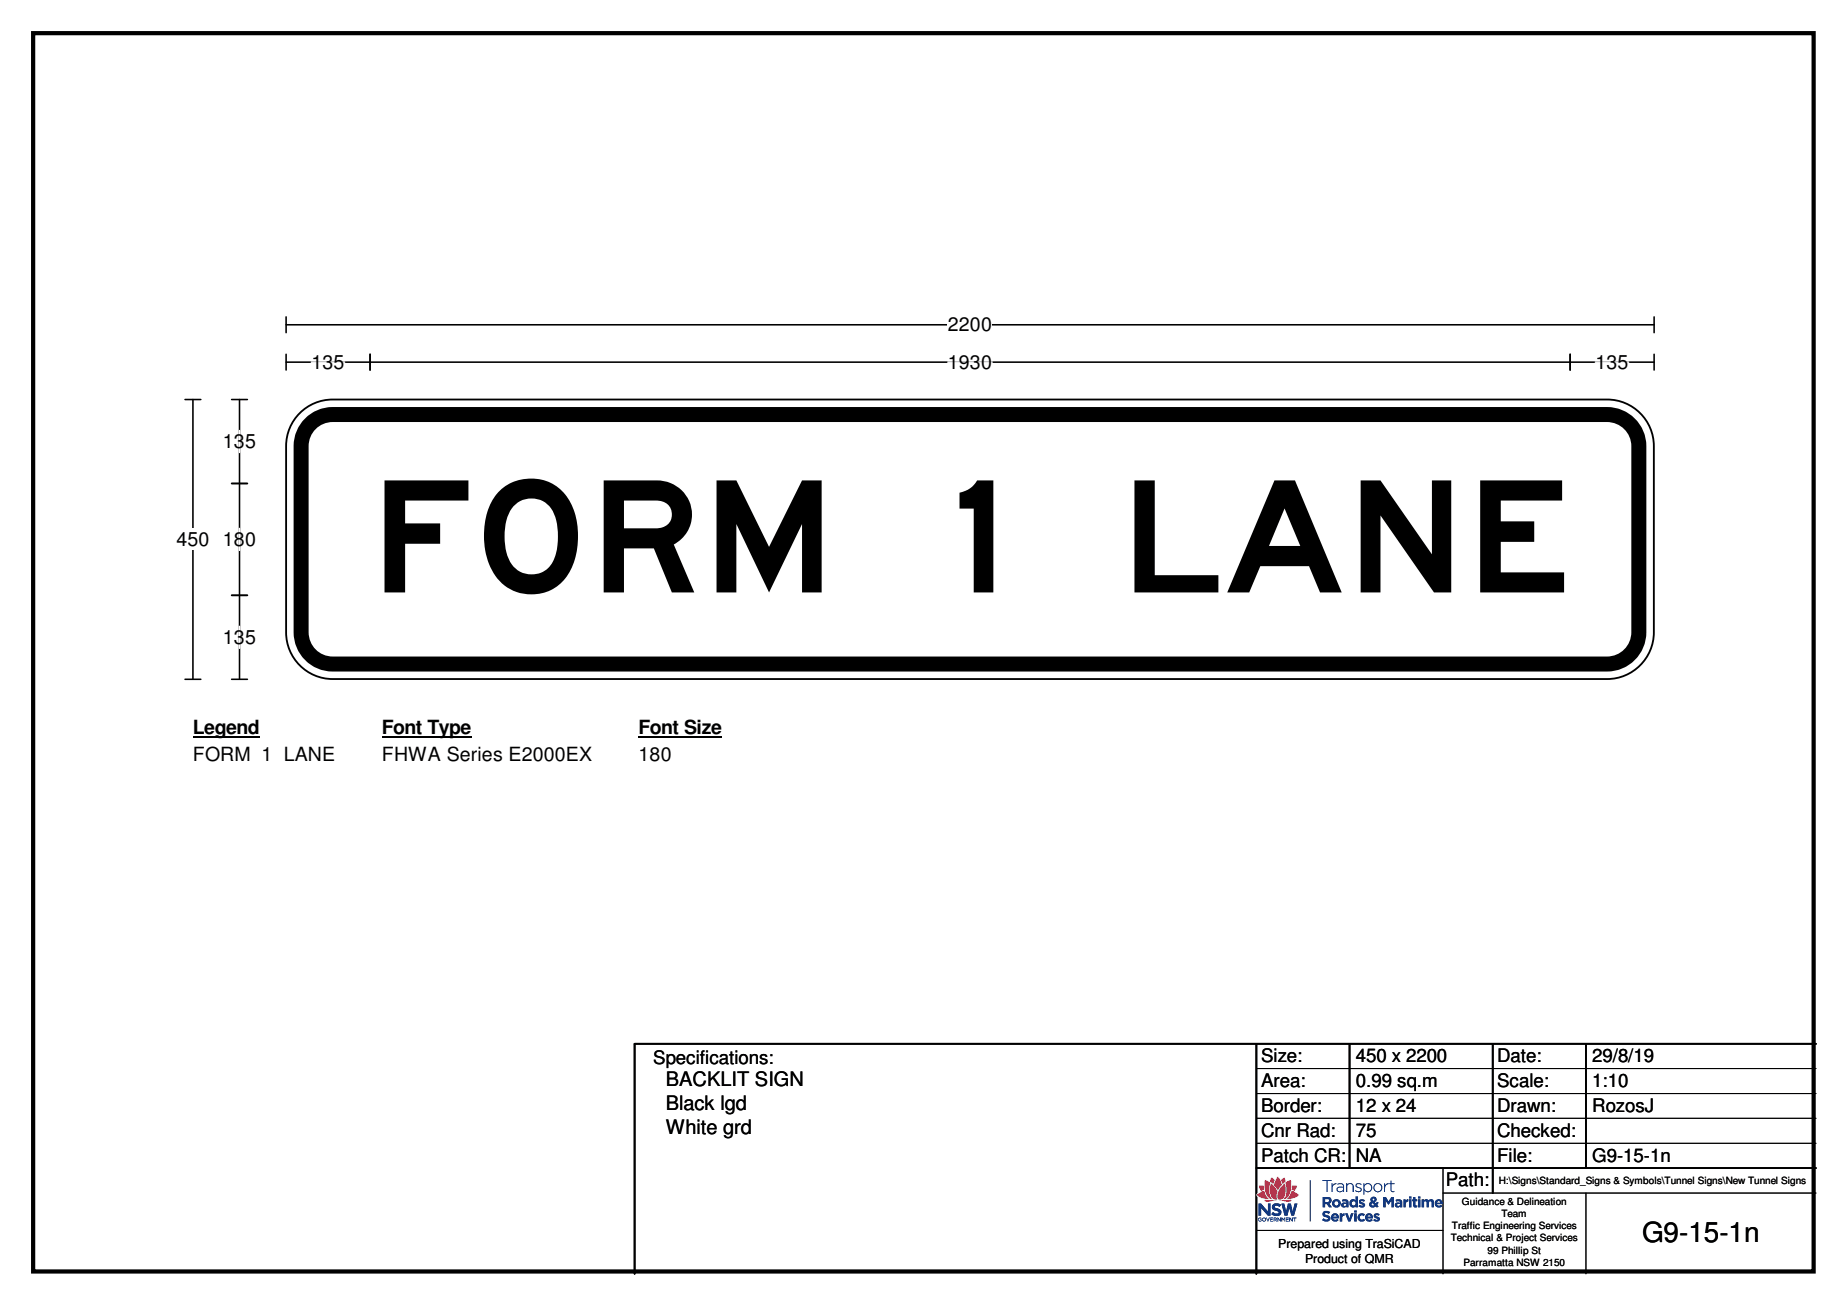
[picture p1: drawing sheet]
<svg xmlns="http://www.w3.org/2000/svg" width="297mm" height="210mm" viewBox="0 0 297 210" stroke-linecap="round" stroke-linejoin="round" font-family="sans-serif">
<path d="M5.3 5.3h286.4v199.2h-286.4z" fill="none" stroke="#000" stroke-width=".68"/>
<path d="M46 52.2h220M46 51v2.5M266 51v2.5" fill="none" stroke="#000" stroke-width=".25"/>
<path d="M152.4 50.5h7.2v3.5h-7.2z" fill="#fff"/>
<path d="M46 58.3h220M46 57v2.5M59.5 57v2.5M252.5 57v2.5M266 57v2.5M29.8 64.3h2.5M31 64.3v45M29.8 109.3h2.5" fill="none" stroke="#000" stroke-width=".25"/>
<path d="M50.1 58.3h5.3M152.4 58.3h7.2M256.6 58.3h5.3" fill="none" stroke="#fff" stroke-width=".25"/>
<path d="M28.4 85h5.3v3.5h-5.3z" fill="#fff"/>
<path d="M37.2 77.8h2.6M37.2 64.3h2.6M38.5 64.3v45M37.2 95.8h2.6M37.2 109.3h2.6" fill="none" stroke="#000" stroke-width=".25"/>
<path d="M38.5 69.3v3.5M38.5 85v3.5M38.5 100.8v3.5" fill="none" stroke="#fff" stroke-width=".25"/>
<path d="M31 115.3h10.7v3.4h-10.7z" fill="#fff"/>
<path d="M31 118.5h10.7" fill="none" stroke="#000" stroke-width=".3"/>
<path d="M61.4 115.3h14.4v3.4h-14.4z" fill="#fff"/>
<path d="M61.4 118.5h14.4" fill="none" stroke="#000" stroke-width=".3"/>
<path d="M102.7 115.3h13.4v3.4h-13.4z" fill="#fff"/>
<path d="M102.7 118.5h13.4" fill="none" stroke="#000" stroke-width=".3"/>
<g fill="#fff">
<path d="M31 119.5h22.9v3.5h-22.9z"/>
<path d="M61.4 119.5h33.8v3.5h-33.8z"/>
<path d="M102.7 119.5h5.3v3.5h-5.3z"/>
</g>
<path d="M48.6 66.1a7.5 7.5 0 0 1 4.9-1.8h205a7.5 7.5 0 0 1 7.5 7.5v29.9a7.5 7.5 0 0 1-7.5 7.5h-205a7.5 7.5 0 0 1-7.5-7.5v-29.9a7.5 7.5 0 0 1 2.6-5.7z" fill-rule="evenodd" fill="#fff"/>
<path d="M48.6 66.1a7.5 7.5 0 0 1 4.9-1.8h205a7.5 7.5 0 0 1 7.5 7.5v29.9a7.5 7.5 0 0 1-7.5 7.5h-205a7.5 7.5 0 0 1-7.5-7.5v-29.9a7.5 7.5 0 0 1 2.6-5.7z" fill="none" stroke="#fff" stroke-width=".16"/>
<path d="M50.2 67.9a5.1 5.1 0 0 1 3.3-1.2h204.9a5.1 5.1 0 0 1 5.2 5.1v29.9a5.1 5.1 0 0 1-5.2 5.1h-204.9a5.1 5.1 0 0 1-5.1-5.1v-29.9a5.1 5.1 0 0 1 1.8-3.9z" fill="none" stroke="#000" stroke-width="2.4"/>
<path d="M48.6 66.1a7.5 7.5 0 0 1 4.9-1.8h205a7.5 7.5 0 0 1 7.5 7.5v29.9a7.5 7.5 0 0 1-7.5 7.5h-205a7.5 7.5 0 0 1-7.5-7.5v-29.9a7.5 7.5 0 0 1 2.6-5.7zM202.1 167.9v37M217 167.9v20M240.1 167.9v24M255.1 167.9v20M292.1 167.9h-190v37M202.1 187.9h90" fill="none" stroke="#000" stroke-width=".3"/>
<path d="M202.1 171.9h90M202.1 175.9h90M202.1 179.9h90M202.1 183.9h90M202.1 197.9h30M232.1 191.9h60M232.1 187.9v17M255.1 191.9v13" fill="none" stroke="#000" stroke-width=".16"/>
<g fill="#12387f">
<path d="M206.1 193.6l.5 1.9h.4l.3-1.2 .4 1.2h.4l.6-1.9h-.5l-.3 1.3-.3-1.3h-.5l-.3 1.2-.3-1.2zM202.4 193.6v1.9h.4v-1.2l1.1 1.2h.4v-1.9h-.4v1.3l-1.1-1.3z" fill-rule="evenodd"/>
<path d="M202.3 196l.3-.2 .3 .1-.4 .1-.1 .1 .2 .3 .2-.1-.2-.2h.3v.3l-.4 .1-.2-.2z" fill-rule="evenodd"/>
<path d="M203.2 196l-.1 .2a.23 .23 0 0 0 .3 .1 .23 .23 0 0 0 .1-.3zM203 196a.34 .34 0 0 1 .5-.1 .34 .34 0 0 1 0 .5l-.3 .1-.2-.2z" fill-rule="evenodd"/>
<path d="M203.6 195.8l.3 .5 .2-.5h.1l-.2 .7z" fill-rule="evenodd"/>
<path d="M204.3 195.8h.4v.2h-.3v.1h.3v.1h-.3v.2h.3v.1h-.4z" fill-rule="evenodd"/>
<path d="M204.9 196v.2l.3-.1v-.1zM204.8 195.8l.5 .1 .1 .2-.2 .1 .2 .3h-.2l-.1-.2h-.2l-.1 .2z" fill-rule="evenodd"/>
<path d="M205.4 195.8l.5 .5v-.5h.1v.7l-.4-.5v.5h-.2z" fill-rule="evenodd"/>
<path d="M206.1 195.8h.1l.2 .3 .3-.3v.7h-.1v-.5l-.2 .3-.2-.3v.5h-.1z" fill-rule="evenodd"/>
<path d="M206.8 195.8h.5v.2h-.4v.1h.3v.1h-.3v.2h.4v.1h-.5z" fill-rule="evenodd"/>
<path d="M207.3 195.8h.2l.3 .5v-.5h.1v.7l-.4-.5v.5h-.2z" fill-rule="evenodd"/>
<path d="M208 195.8h.5v.2h-.2v.5h-.1v-.5h-.2z" fill-rule="evenodd"/>
<path d="M204.6 193.8l.4-.3h.5l.4 .2 .1 .1-.2 .3-.4-.2-.4 .1v.2l.6 .2a.6 .6 0 0 1 .5 .6 .6 .6 0 0 1-.5 .6l-.7-.1-.4-.2 .2-.4 .4 .3h.4l.1-.1a.58 .58 0 0 0-.7-.4v-.1a.53 .53 0 0 1-.3-.8z" fill-rule="evenodd"/>
<path d="M212.7 189.8h1.5v.1h-.7v1.8h-.1v-1.8h-.7z" fill-rule="evenodd"/>
<path d="M214.2 190.3h.1v.4l.4-.4h.2v.2a.67 .67 0 0 0-.6 .5v.7h-.1z" fill-rule="evenodd"/>
<path d="M215.2 191.1a.33 .33 0 0 0-.1 .3 .33 .33 0 0 0 .3 .2l.5-.1 .1-.4-.4-.1zM215.1 190.4l.7-.1 .4 .4v1h-.2v-.2l-.3 .2-.3 .1a.45 .45 0 0 1-.4-.4 .45 .45 0 0 1 .3-.5h.7v-.1l-.2-.3h-.7z" fill-rule="evenodd"/>
<path d="M216.5 190.3h.2v.3a.57 .57 0 0 1 .6-.3 .57 .57 0 0 1 .4 .5v.9h-.2v-1l-.3-.3-.4 .1-.1 .2v1h-.2z" fill-rule="evenodd"/>
<path d="M218.1 190.4l.6-.1 .2 .2v.1l-.2-.1h-.4a.25 .25 0 0 0-.1 .3 .25 .25 0 0 0 .2 .1 .42 .42 0 0 1 .5 .2 .42 .42 0 0 1 0 .5l-.5 .2-.5-.2 .1-.2 .4 .2a.28 .28 0 0 0 .5-.2 .28 .28 0 0 0-.4-.3 .41 .41 0 0 1-.4-.2 .41 .41 0 0 1 0-.4z" fill-rule="evenodd"/>
<path d="M219.4 191a.58 .58 0 0 0 1.1 0 .58 .58 0 0 0-1.1 0zM219.3 190.3h.1v.3l.3-.3h.2a.66 .66 0 0 1 .8 .7l-.1 .5-.3 .2h-.6l-.3-.3v.8h-.1z" fill-rule="evenodd"/>
<path d="M221 191a.6 .6 0 0 0 1.2 0 .6 .6 0 0 0-1.2 0zM220.9 191a.71 .71 0 0 1 1.4 0 .71 .71 0 0 1-1.4 0z" fill-rule="evenodd"/>
<path d="M222.6 190.3h.1v.4l.3-.3 .3-.1v.2h-.3l-.2 .4-.1 .8h-.1z" fill-rule="evenodd"/>
<path d="M223.6 189.9h.2v.4h.5v.2h-.5v1l.2 .1h.2a.25 .25 0 0 1-.2 .2 .25 .25 0 0 1-.2-.2l-.2-.1v-1h-.2v-.2h.2z" fill-rule="evenodd"/>
<path d="M213.1 192.9v.4h.6l.1-.3-.1-.1zM212.7 192.5l1 .1a.52 .52 0 0 1 .4 .4 .52 .52 0 0 1-.2 .5l-.1 .1 .4 .6h-.5l-.3-.5h-.3v.5h-.4z" fill-rule="evenodd"/>
<path d="M214.6 193.5a.35 .35 0 0 0 .7 0 .35 .35 0 0 0-.7 0zM214.2 193.6a.7 .7 0 0 1 1.4 0 .7 .7 0 0 1-1.4 0z" fill-rule="evenodd"/>
<path d="M216.1 193.7l.1 .3 .3-.2-.1-.2zM215.8 193l.7-.1 .4 .4v.9h-.4v-.1l-.5 .1a.41 .41 0 0 1-.3-.4 .41 .41 0 0 1 .3-.4l.5 .1v-.2l-.1-.1-.5 .1z" fill-rule="evenodd"/>
<path d="M217.3 193.5a.35 .35 0 0 0 .7 0 .35 .35 0 0 0-.7 0zM217.1 193.1h.1a.55 .55 0 0 1 .8 0v-.7h.4v1.8h-.4v-.2l-.3 .2-.4-.1-.3-.6z" fill-rule="evenodd"/>
<path d="M218.6 193l.7-.1 .2 .1-.1 .3-.5-.1v.1l.2 .1a.41 .41 0 0 1 .4 .4 .41 .41 0 0 1-.3 .4h-.3l-.4-.2 .1-.2 .6 .1v-.1a.52 .52 0 0 1-.6-.7z" fill-rule="evenodd"/>
<path d="M220.8 192.8a.19 .19 0 0 0-.1 .3 .19 .19 0 0 0 .3 0 .19 .19 0 0 0 0-.3zM220.6 193.5v.2v.2l.5-.1-.4-.3zM220.5 192.7l.3-.2h.3l.2 .2 .1 .4-.4 .2 .3 .3 .1-.3 .3 .1-.2 .4 .2 .3-.3 .1-.2-.1-.6 .1-.3-.2a.52 .52 0 0 1 .2-.7l-.1-.3z" fill-rule="evenodd"/>
<path d="M222.5 192.5h.4l.4 .8 .5-.8h.4v1.7h-.4v-1.1l-.5 .7-.5-.7v1.1h-.3z" fill-rule="evenodd"/>
<path d="M224.8 193.6l-.1 .2v.1h.4l.1-.2zM224.4 193l.8-.1 .3 .4v.9h-.3v-.1l-.3 .1h-.3a.42 .42 0 0 1-.3-.4 .42 .42 0 0 1 .3-.4l.6 .1-.2-.3-.5 .1z" fill-rule="evenodd"/>
<path d="M225.7 192.9h.4v.3l.2-.3h.2v.4l-.4 .2v.7h-.4z" fill-rule="evenodd"/>
<path d="M226.6 192.9h.4v1.3h-.4zM226.6 192.4h.4v.4h-.4z" fill-rule="evenodd"/>
<path d="M227.2 192.6h.4v.3h.3v.3h-.3v.6h.3v.4h-.4l-.2-.1-.1-.9h-.1z" fill-rule="evenodd"/>
<path d="M228 192.9h.4v1.3h-.4zM228 192.4h.4v.4h-.4z" fill-rule="evenodd"/>
<path d="M228.6 192.9h.4v.1a.48 .48 0 0 1 .8 .1l.3-.2 .4 .1 .1 1.2h-.4v-.8l-.1-.2-.2 .1-.1 .2v.7h-.4v-.7a.22 .22 0 0 0-.2-.3 .22 .22 0 0 0-.2 .3v.7h-.4z" fill-rule="evenodd"/>
<path d="M231.2 193.2l-.1 .3h.5l-.1-.3zM230.8 193.2l.5-.3 .5 .1 .2 .3v.4h-.9l.2 .2 .4-.1 .2 .2v.1l-.3 .1-.6-.1-.2-.3z" fill-rule="evenodd"/>
<path d="M212.8 194.9l.3-.1h.4l.4 .2-.2 .2-.3-.1h-.3v.2l.1 .1a.61 .61 0 0 1 .7 .8l-.3 .3h-.5l-.5-.2 .2-.3 .4 .2 .3-.1 .1-.2-.2-.1a.65 .65 0 0 1-.7-.6z" fill-rule="evenodd"/>
<path d="M214.6 195.5l-.2 .2h.6l-.1-.2zM214.2 195.4l.3-.2h.4l.4 .4v.4h-.9a.36 .36 0 0 0 .6 0l.3 .3-.2 .1-.4 .1-.2-.1a.66 .66 0 0 1-.3-1z" fill-rule="evenodd"/>
<path d="M215.5 195.2h.4v.3l.2-.3h.1v.3l-.2 .1-.1 .1v.8h-.4z" fill-rule="evenodd"/>
<path d="M216.3 195.2h.4l.3 .8 .3-.8h.4l-.5 1.3h-.4z" fill-rule="evenodd"/>
<path d="M217.8 195.2h.4v1.3h-.4zM217.8 194.7h.4v.3h-.4z" fill-rule="evenodd"/>
<path d="M218.4 195.4l.4-.2h.4l.3 .1-.2 .3-.2-.1h-.3l-.1 .5 .2 .2 .4-.2 .2 .3-.3 .2-.5-.1a.71 .71 0 0 1-.3-1z" fill-rule="evenodd"/>
<path d="M220 195.5l-.1 .2h.6l-.2-.2zM219.7 195.4l.2-.2h.5l.2 .1 .2 .4v.3h-.9l.3 .2 .4-.2 .2 .3h-.1l-.5 .2-.3-.1a.66 .66 0 0 1-.2-1z" fill-rule="evenodd"/>
<path d="M221 195.3l.3-.1 .6 .1-.2 .2h-.4v.1l.2 .1a.45 .45 0 0 1 .4 .6l-.2 .2h-.5l-.4-.2 .2-.3 .3 .2h.2v-.2a.58 .58 0 0 1-.6-.5z" fill-rule="evenodd"/>
<path d="M210.6 189.8l.2 .1-.1 6.6h-.1z" fill-rule="evenodd"/>
</g>
<path d="M202.3 190.7l.2-.1h.7l.1-.7a.47 .47 0 0 1 .7 0l.1 .1 .2-.6a.25 .25 0 0 1 .5 .1 .32 .32 0 0 0 .3 .1 .32 .32 0 0 0 .3-.3l.2-.1 .3 .5 .6-.4h.1l.2 .4a.22 .22 0 0 0 .2 .3 .22 .22 0 0 0 .2-.2l.3-.1 .2 .1 .1 .8h.7a.43 .43 0 0 1 0 .7l-.2 .3a.94 .94 0 0 1 .7 .7l-.5 .4-.8 .2a.35 .35 0 0 1 0 .4 .35 .35 0 0 1-.4 .1l-1.2-.2-2.6 .2a.25 .25 0 0 1-.3-.2 .25 .25 0 0 1 .2-.3l-.8-.2a.54 .54 0 0 1-.5-.7l.6-.4-.3-.5z" fill-rule="evenodd" fill="#fefefe"/>
<g fill="#e3163d">
<path d="M206.7 190.2l.9-.4v1.3l-.2 .9-.2 .4-.4 .4-.4 .1 .3-.3 .2-.6v-1.2z" fill-rule="evenodd"/>
<path d="M206.3 190.6l.4-.2 .1 .5-.1 1.3-.3 .5-.4 .3h-.3l-.3-.3 .1-.8 .3-.6z" fill-rule="evenodd"/>
<path d="M206 189.8l.5-.3a.24 .24 0 0 1 .2 .3l.1 .2-.6 .5z" fill-rule="evenodd"/>
<path d="M207.8 190.8l.7-.1v.4a.43 .43 0 0 1-.3 .4 .43 .43 0 0 1-.5-.2z" fill-rule="evenodd"/>
<path d="M207.7 191.6h.2l.9 .5v.2l-.7 .4-1.2 .2 .5-.6z" fill-rule="evenodd"/>
<path d="M205.7 193.1l1.8-.1h.2l-.3 .3z" fill-rule="evenodd"/>
<path d="M203.5 189.8l.6 .3a.24 .24 0 0 1 .2 .2 .24 .24 0 0 1-.1 .2l-.1 1.4 .2 .6 .3 .4-.6-.2-.5-.8-.1-.9z" fill-rule="evenodd"/>
<path d="M204.4 190.4l.5 .4a1.1 1.1 0 0 1 .4 1.3v.6l.1 .2h-.5l-.4-.3-.2-1z" fill-rule="evenodd"/>
<path d="M205.4 189.3h.2l.3 .7a.53 .53 0 0 1 0 .9l-.4 .6-.4-.6a.45 .45 0 0 1-.1-.7z" fill-rule="evenodd"/>
<path d="M204.4 189.4l.3 .2a.32 .32 0 0 1 .3 .2 .32 .32 0 0 1-.1 .3l-.1 .4-.2-.2a.54 .54 0 0 1-.2-.9z" fill-rule="evenodd"/>
<path d="M202.5 190.7h.7v.4a.33 .33 0 0 1-.3 .4v.1a.94 .94 0 0 1-.4-.9z" fill-rule="evenodd"/>
<path d="M202.2 192.1l1.1-.6 .3 .9 .5 .5-1.4-.3a.55 .55 0 0 1-.5-.5z" fill-rule="evenodd"/>
<path d="M203.4 193l2 .1-1.8 .2-.2-.1z" fill-rule="evenodd"/>
</g>
<path d="M202.1 167.9v37M217 167.9v20M240.1 167.9v24M255.1 167.9v20M292.1 167.9h-190v37M202.1 187.9h90" fill="none" stroke="#000" stroke-width=".3"/>
<path d="M202.1 171.9h90M202.1 175.9h90M202.1 179.9h90M202.1 183.9h90M202.1 197.9h30M232.1 191.9h60M232.1 187.9v17M255.1 191.9v13" fill="none" stroke="#000" stroke-width=".16"/>
<g fill="#12387f">
<path d="M206.1 193.6l.5 1.9h.4l.3-1.2 .4 1.2h.4l.6-1.9h-.5l-.3 1.3-.3-1.3h-.5l-.3 1.2-.3-1.2zM202.4 193.6v1.9h.4v-1.2l1.1 1.2h.4v-1.9h-.4v1.3l-1.1-1.3z" fill-rule="evenodd"/>
<path d="M202.3 196l.3-.2 .3 .1-.4 .1-.1 .1 .2 .3 .2-.1-.2-.2h.3v.3l-.4 .1-.2-.2z" fill-rule="evenodd"/>
<path d="M203.2 196l-.1 .2a.23 .23 0 0 0 .3 .1 .23 .23 0 0 0 .1-.3zM203 196a.34 .34 0 0 1 .5-.1 .34 .34 0 0 1 0 .5l-.3 .1-.2-.2z" fill-rule="evenodd"/>
<path d="M203.6 195.8l.3 .5 .2-.5h.1l-.2 .7z" fill-rule="evenodd"/>
<path d="M204.3 195.8h.4v.2h-.3v.1h.3v.1h-.3v.2h.3v.1h-.4z" fill-rule="evenodd"/>
<path d="M204.9 196v.2l.3-.1v-.1zM204.8 195.8l.5 .1 .1 .2-.2 .1 .2 .3h-.2l-.1-.2h-.2l-.1 .2z" fill-rule="evenodd"/>
<path d="M205.4 195.8l.5 .5v-.5h.1v.7l-.4-.5v.5h-.2z" fill-rule="evenodd"/>
<path d="M206.1 195.8h.1l.2 .3 .3-.3v.7h-.1v-.5l-.2 .3-.2-.3v.5h-.1z" fill-rule="evenodd"/>
<path d="M206.8 195.8h.5v.2h-.4v.1h.3v.1h-.3v.2h.4v.1h-.5z" fill-rule="evenodd"/>
<path d="M207.3 195.8h.2l.3 .5v-.5h.1v.7l-.4-.5v.5h-.2z" fill-rule="evenodd"/>
<path d="M208 195.8h.5v.2h-.2v.5h-.1v-.5h-.2z" fill-rule="evenodd"/>
<path d="M204.6 193.8l.4-.3h.5l.4 .2 .1 .1-.2 .3-.4-.2-.4 .1v.2l.6 .2a.6 .6 0 0 1 .5 .6 .6 .6 0 0 1-.5 .6l-.7-.1-.4-.2 .2-.4 .4 .3h.4l.1-.1a.58 .58 0 0 0-.7-.4v-.1a.53 .53 0 0 1-.3-.8z" fill-rule="evenodd"/>
<path d="M212.7 189.8h1.5v.1h-.7v1.8h-.1v-1.8h-.7z" fill-rule="evenodd"/>
<path d="M214.2 190.3h.1v.4l.4-.4h.2v.2a.67 .67 0 0 0-.6 .5v.7h-.1z" fill-rule="evenodd"/>
<path d="M215.2 191.1a.33 .33 0 0 0-.1 .3 .33 .33 0 0 0 .3 .2l.5-.1 .1-.4-.4-.1zM215.1 190.4l.7-.1 .4 .4v1h-.2v-.2l-.3 .2-.3 .1a.45 .45 0 0 1-.4-.4 .45 .45 0 0 1 .3-.5h.7v-.1l-.2-.3h-.7z" fill-rule="evenodd"/>
<path d="M216.5 190.3h.2v.3a.57 .57 0 0 1 .6-.3 .57 .57 0 0 1 .4 .5v.9h-.2v-1l-.3-.3-.4 .1-.1 .2v1h-.2z" fill-rule="evenodd"/>
<path d="M218.1 190.4l.6-.1 .2 .2v.1l-.2-.1h-.4a.25 .25 0 0 0-.1 .3 .25 .25 0 0 0 .2 .1 .42 .42 0 0 1 .5 .2 .42 .42 0 0 1 0 .5l-.5 .2-.5-.2 .1-.2 .4 .2a.28 .28 0 0 0 .5-.2 .28 .28 0 0 0-.4-.3 .41 .41 0 0 1-.4-.2 .41 .41 0 0 1 0-.4z" fill-rule="evenodd"/>
<path d="M219.4 191a.58 .58 0 0 0 1.1 0 .58 .58 0 0 0-1.1 0zM219.3 190.3h.1v.3l.3-.3h.2a.66 .66 0 0 1 .8 .7l-.1 .5-.3 .2h-.6l-.3-.3v.8h-.1z" fill-rule="evenodd"/>
<path d="M221 191a.6 .6 0 0 0 1.2 0 .6 .6 0 0 0-1.2 0zM220.9 191a.71 .71 0 0 1 1.4 0 .71 .71 0 0 1-1.4 0z" fill-rule="evenodd"/>
<path d="M222.6 190.3h.1v.4l.3-.3 .3-.1v.2h-.3l-.2 .4-.1 .8h-.1z" fill-rule="evenodd"/>
<path d="M223.6 189.9h.2v.4h.5v.2h-.5v1l.2 .1h.2a.25 .25 0 0 1-.2 .2 .25 .25 0 0 1-.2-.2l-.2-.1v-1h-.2v-.2h.2z" fill-rule="evenodd"/>
<path d="M213.1 192.9v.4h.6l.1-.3-.1-.1zM212.7 192.5l1 .1a.52 .52 0 0 1 .4 .4 .52 .52 0 0 1-.2 .5l-.1 .1 .4 .6h-.5l-.3-.5h-.3v.5h-.4z" fill-rule="evenodd"/>
<path d="M214.6 193.5a.35 .35 0 0 0 .7 0 .35 .35 0 0 0-.7 0zM214.2 193.6a.7 .7 0 0 1 1.4 0 .7 .7 0 0 1-1.4 0z" fill-rule="evenodd"/>
<path d="M216.1 193.7l.1 .3 .3-.2-.1-.2zM215.8 193l.7-.1 .4 .4v.9h-.4v-.1l-.5 .1a.41 .41 0 0 1-.3-.4 .41 .41 0 0 1 .3-.4l.5 .1v-.2l-.1-.1-.5 .1z" fill-rule="evenodd"/>
<path d="M217.3 193.5a.35 .35 0 0 0 .7 0 .35 .35 0 0 0-.7 0zM217.1 193.1h.1a.55 .55 0 0 1 .8 0v-.7h.4v1.8h-.4v-.2l-.3 .2-.4-.1-.3-.6z" fill-rule="evenodd"/>
<path d="M218.6 193l.7-.1 .2 .1-.1 .3-.5-.1v.1l.2 .1a.41 .41 0 0 1 .4 .4 .41 .41 0 0 1-.3 .4h-.3l-.4-.2 .1-.2 .6 .1v-.1a.52 .52 0 0 1-.6-.7z" fill-rule="evenodd"/>
<path d="M220.8 192.8a.19 .19 0 0 0-.1 .3 .19 .19 0 0 0 .3 0 .19 .19 0 0 0 0-.3zM220.6 193.5v.2v.2l.5-.1-.4-.3zM220.5 192.7l.3-.2h.3l.2 .2 .1 .4-.4 .2 .3 .3 .1-.3 .3 .1-.2 .4 .2 .3-.3 .1-.2-.1-.6 .1-.3-.2a.52 .52 0 0 1 .2-.7l-.1-.3z" fill-rule="evenodd"/>
<path d="M222.5 192.5h.4l.4 .8 .5-.8h.4v1.7h-.4v-1.1l-.5 .7-.5-.7v1.1h-.3z" fill-rule="evenodd"/>
<path d="M224.8 193.6l-.1 .2v.1h.4l.1-.2zM224.4 193l.8-.1 .3 .4v.9h-.3v-.1l-.3 .1h-.3a.42 .42 0 0 1-.3-.4 .42 .42 0 0 1 .3-.4l.6 .1-.2-.3-.5 .1z" fill-rule="evenodd"/>
<path d="M225.7 192.9h.4v.3l.2-.3h.2v.4l-.4 .2v.7h-.4z" fill-rule="evenodd"/>
<path d="M226.6 192.9h.4v1.3h-.4zM226.6 192.4h.4v.4h-.4z" fill-rule="evenodd"/>
<path d="M227.2 192.6h.4v.3h.3v.3h-.3v.6h.3v.4h-.4l-.2-.1-.1-.9h-.1z" fill-rule="evenodd"/>
<path d="M228 192.9h.4v1.3h-.4zM228 192.4h.4v.4h-.4z" fill-rule="evenodd"/>
<path d="M228.6 192.9h.4v.1a.48 .48 0 0 1 .8 .1l.3-.2 .4 .1 .1 1.2h-.4v-.8l-.1-.2-.2 .1-.1 .2v.7h-.4v-.7a.22 .22 0 0 0-.2-.3 .22 .22 0 0 0-.2 .3v.7h-.4z" fill-rule="evenodd"/>
<path d="M231.2 193.2l-.1 .3h.5l-.1-.3zM230.8 193.2l.5-.3 .5 .1 .2 .3v.4h-.9l.2 .2 .4-.1 .2 .2v.1l-.3 .1-.6-.1-.2-.3z" fill-rule="evenodd"/>
<path d="M212.8 194.9l.3-.1h.4l.4 .2-.2 .2-.3-.1h-.3v.2l.1 .1a.61 .61 0 0 1 .7 .8l-.3 .3h-.5l-.5-.2 .2-.3 .4 .2 .3-.1 .1-.2-.2-.1a.65 .65 0 0 1-.7-.6z" fill-rule="evenodd"/>
<path d="M214.6 195.5l-.2 .2h.6l-.1-.2zM214.2 195.4l.3-.2h.4l.4 .4v.4h-.9a.36 .36 0 0 0 .6 0l.3 .3-.2 .1-.4 .1-.2-.1a.66 .66 0 0 1-.3-1z" fill-rule="evenodd"/>
<path d="M215.5 195.2h.4v.3l.2-.3h.1v.3l-.2 .1-.1 .1v.8h-.4z" fill-rule="evenodd"/>
<path d="M216.3 195.2h.4l.3 .8 .3-.8h.4l-.5 1.3h-.4z" fill-rule="evenodd"/>
<path d="M217.8 195.2h.4v1.3h-.4zM217.8 194.7h.4v.3h-.4z" fill-rule="evenodd"/>
<path d="M218.4 195.4l.4-.2h.4l.3 .1-.2 .3-.2-.1h-.3l-.1 .5 .2 .2 .4-.2 .2 .3-.3 .2-.5-.1a.71 .71 0 0 1-.3-1z" fill-rule="evenodd"/>
<path d="M220 195.5l-.1 .2h.6l-.2-.2zM219.7 195.4l.2-.2h.5l.2 .1 .2 .4v.3h-.9l.3 .2 .4-.2 .2 .3h-.1l-.5 .2-.3-.1a.66 .66 0 0 1-.2-1z" fill-rule="evenodd"/>
<path d="M221 195.3l.3-.1 .6 .1-.2 .2h-.4v.1l.2 .1a.45 .45 0 0 1 .4 .6l-.2 .2h-.5l-.4-.2 .2-.3 .3 .2h.2v-.2a.58 .58 0 0 1-.6-.5z" fill-rule="evenodd"/>
<path d="M210.6 189.8l.2 .1-.1 6.6h-.1z" fill-rule="evenodd"/>
</g>
<path d="M202.3 190.7l.2-.1h.7l.1-.7a.47 .47 0 0 1 .7 0l.1 .1 .2-.6a.25 .25 0 0 1 .5 .1 .32 .32 0 0 0 .3 .1 .32 .32 0 0 0 .3-.3l.2-.1 .3 .5 .6-.4h.1l.2 .4a.22 .22 0 0 0 .2 .3 .22 .22 0 0 0 .2-.2l.3-.1 .2 .1 .1 .8h.7a.43 .43 0 0 1 0 .7l-.2 .3a.94 .94 0 0 1 .7 .7l-.5 .4-.8 .2a.35 .35 0 0 1 0 .4 .35 .35 0 0 1-.4 .1l-1.2-.2-2.6 .2a.25 .25 0 0 1-.3-.2 .25 .25 0 0 1 .2-.3l-.8-.2a.54 .54 0 0 1-.5-.7l.6-.4-.3-.5z" fill-rule="evenodd" fill="#fefefe"/>
<g fill="#e3163d">
<path d="M206.7 190.2l.9-.4v1.3l-.2 .9-.2 .4-.4 .4-.4 .1 .3-.3 .2-.6v-1.2z" fill-rule="evenodd"/>
<path d="M206.3 190.6l.4-.2 .1 .5-.1 1.3-.3 .5-.4 .3h-.3l-.3-.3 .1-.8 .3-.6z" fill-rule="evenodd"/>
<path d="M206 189.8l.5-.3a.24 .24 0 0 1 .2 .3l.1 .2-.6 .5z" fill-rule="evenodd"/>
<path d="M207.8 190.8l.7-.1v.4a.43 .43 0 0 1-.3 .4 .43 .43 0 0 1-.5-.2z" fill-rule="evenodd"/>
<path d="M207.7 191.6h.2l.9 .5v.2l-.7 .4-1.2 .2 .5-.6z" fill-rule="evenodd"/>
<path d="M205.7 193.1l1.8-.1h.2l-.3 .3z" fill-rule="evenodd"/>
<path d="M203.5 189.8l.6 .3a.24 .24 0 0 1 .2 .2 .24 .24 0 0 1-.1 .2l-.1 1.4 .2 .6 .3 .4-.6-.2-.5-.8-.1-.9z" fill-rule="evenodd"/>
<path d="M204.4 190.4l.5 .4a1.1 1.1 0 0 1 .4 1.3v.6l.1 .2h-.5l-.4-.3-.2-1z" fill-rule="evenodd"/>
<path d="M205.4 189.3h.2l.3 .7a.53 .53 0 0 1 0 .9l-.4 .6-.4-.6a.45 .45 0 0 1-.1-.7z" fill-rule="evenodd"/>
<path d="M204.4 189.4l.3 .2a.32 .32 0 0 1 .3 .2 .32 .32 0 0 1-.1 .3l-.1 .4-.2-.2a.54 .54 0 0 1-.2-.9z" fill-rule="evenodd"/>
<path d="M202.5 190.7h.7v.4a.33 .33 0 0 1-.3 .4v.1a.94 .94 0 0 1-.4-.9z" fill-rule="evenodd"/>
<path d="M202.2 192.1l1.1-.6 .3 .9 .5 .5-1.4-.3a.55 .55 0 0 1-.5-.5z" fill-rule="evenodd"/>
<path d="M203.4 193l2 .1-1.8 .2-.2-.1z" fill-rule="evenodd"/>
</g>
<g font-size="25">
<text x="59.5" y="95.3">FORM</text>
<text x="152.5" y="95.3">1</text>
<text x="180.1" y="95.3">LANE</text>
</g>
<text font-size="4.5" x="264.1" y="199.8">G9-15-1n</text>
<g font-size="3.2">
<text x="107.1" y="174.8">BACKLIT SIGN</text>
<text x="107.1" y="178.6">Black lgd</text>
<text x="107.1" y="182.5">White grd</text>
</g>
<g font-size="3.1">
<text x="152.4" y="53.3">2200</text>
<text x="50.1" y="59.3">135</text>
<text x="152.4" y="59.3">1930</text>
<text x="256.6" y="59.3">135</text>
<text x="35.9" y="72.1">135</text>
<text x="28.4" y="87.8">450</text>
<text x="35.9" y="87.8">180</text>
<text x="35.9" y="103.6">135</text>
<text x="31" y="118">Legend</text>
<text x="61.4" y="118">Font Type</text>
<text x="102.7" y="118">Font Size</text>
<text x="31" y="122.3">FORM 1 LANE</text>
<text x="61.4" y="122.3">FHWA Series E2000EX</text>
<text x="102.7" y="122.3">180</text>
</g>
<g font-size="3">
<text x="105.1" y="171.1">Specifications:</text>
<text x="202.8" y="170.9">Size:</text>
<text x="218.1" y="170.9">450 x 2200</text>
<text x="240.8" y="170.9">Date:</text>
<text x="256.1" y="170.9">29/8/19</text>
<text x="202.8" y="174.8">Area:</text>
<text x="202.8" y="178.9">Border:</text>
<text x="218.1" y="174.8">0.99 sq.m</text>
<text x="218.1" y="178.9">12 x 24</text>
<text x="240.8" y="174.8">Scale:</text>
<text x="240.8" y="178.9">Drawn:</text>
<text x="256.1" y="174.8">1:10</text>
<text x="256.1" y="178.9">RozosJ</text>
<text x="202.8" y="182.8">Cnr Rad:</text>
<text x="218.1" y="182.8">75</text>
<text x="240.8" y="182.8">Checked:</text>
<text x="202.8" y="186.9">Patch CR:</text>
<text x="218.1" y="186.9">NA</text>
<text x="232.5" y="190.8">Path:</text>
<text x="240.8" y="186.9">File:</text>
<text x="256.1" y="186.9">G9-15-1n</text>
</g>
<g font-size="2">
<text x="205.6" y="200.7">Prepared using TraSiCAD</text>
<text x="209.9" y="203.1">Product of QMR</text>
</g>
<g font-size="1.6">
<text x="241" y="190.4">H:\Signs\Standard_Signs &amp; Symbols\Tunnel Signs\New Tunnel Signs</text>
<text x="233.5" y="197.7">Traffic Engineering Services</text>
<text x="235.1" y="193.8">Guidance &amp; Delineation</text>
<text x="241.5" y="195.8">Team</text>
<text x="233.3" y="199.7">Technical &amp; Project Services</text>
<text x="235.4" y="203.6">Parramatta NSW 2150</text>
<text x="239.2" y="201.6">99 Phillip St</text>
</g>
</svg>
